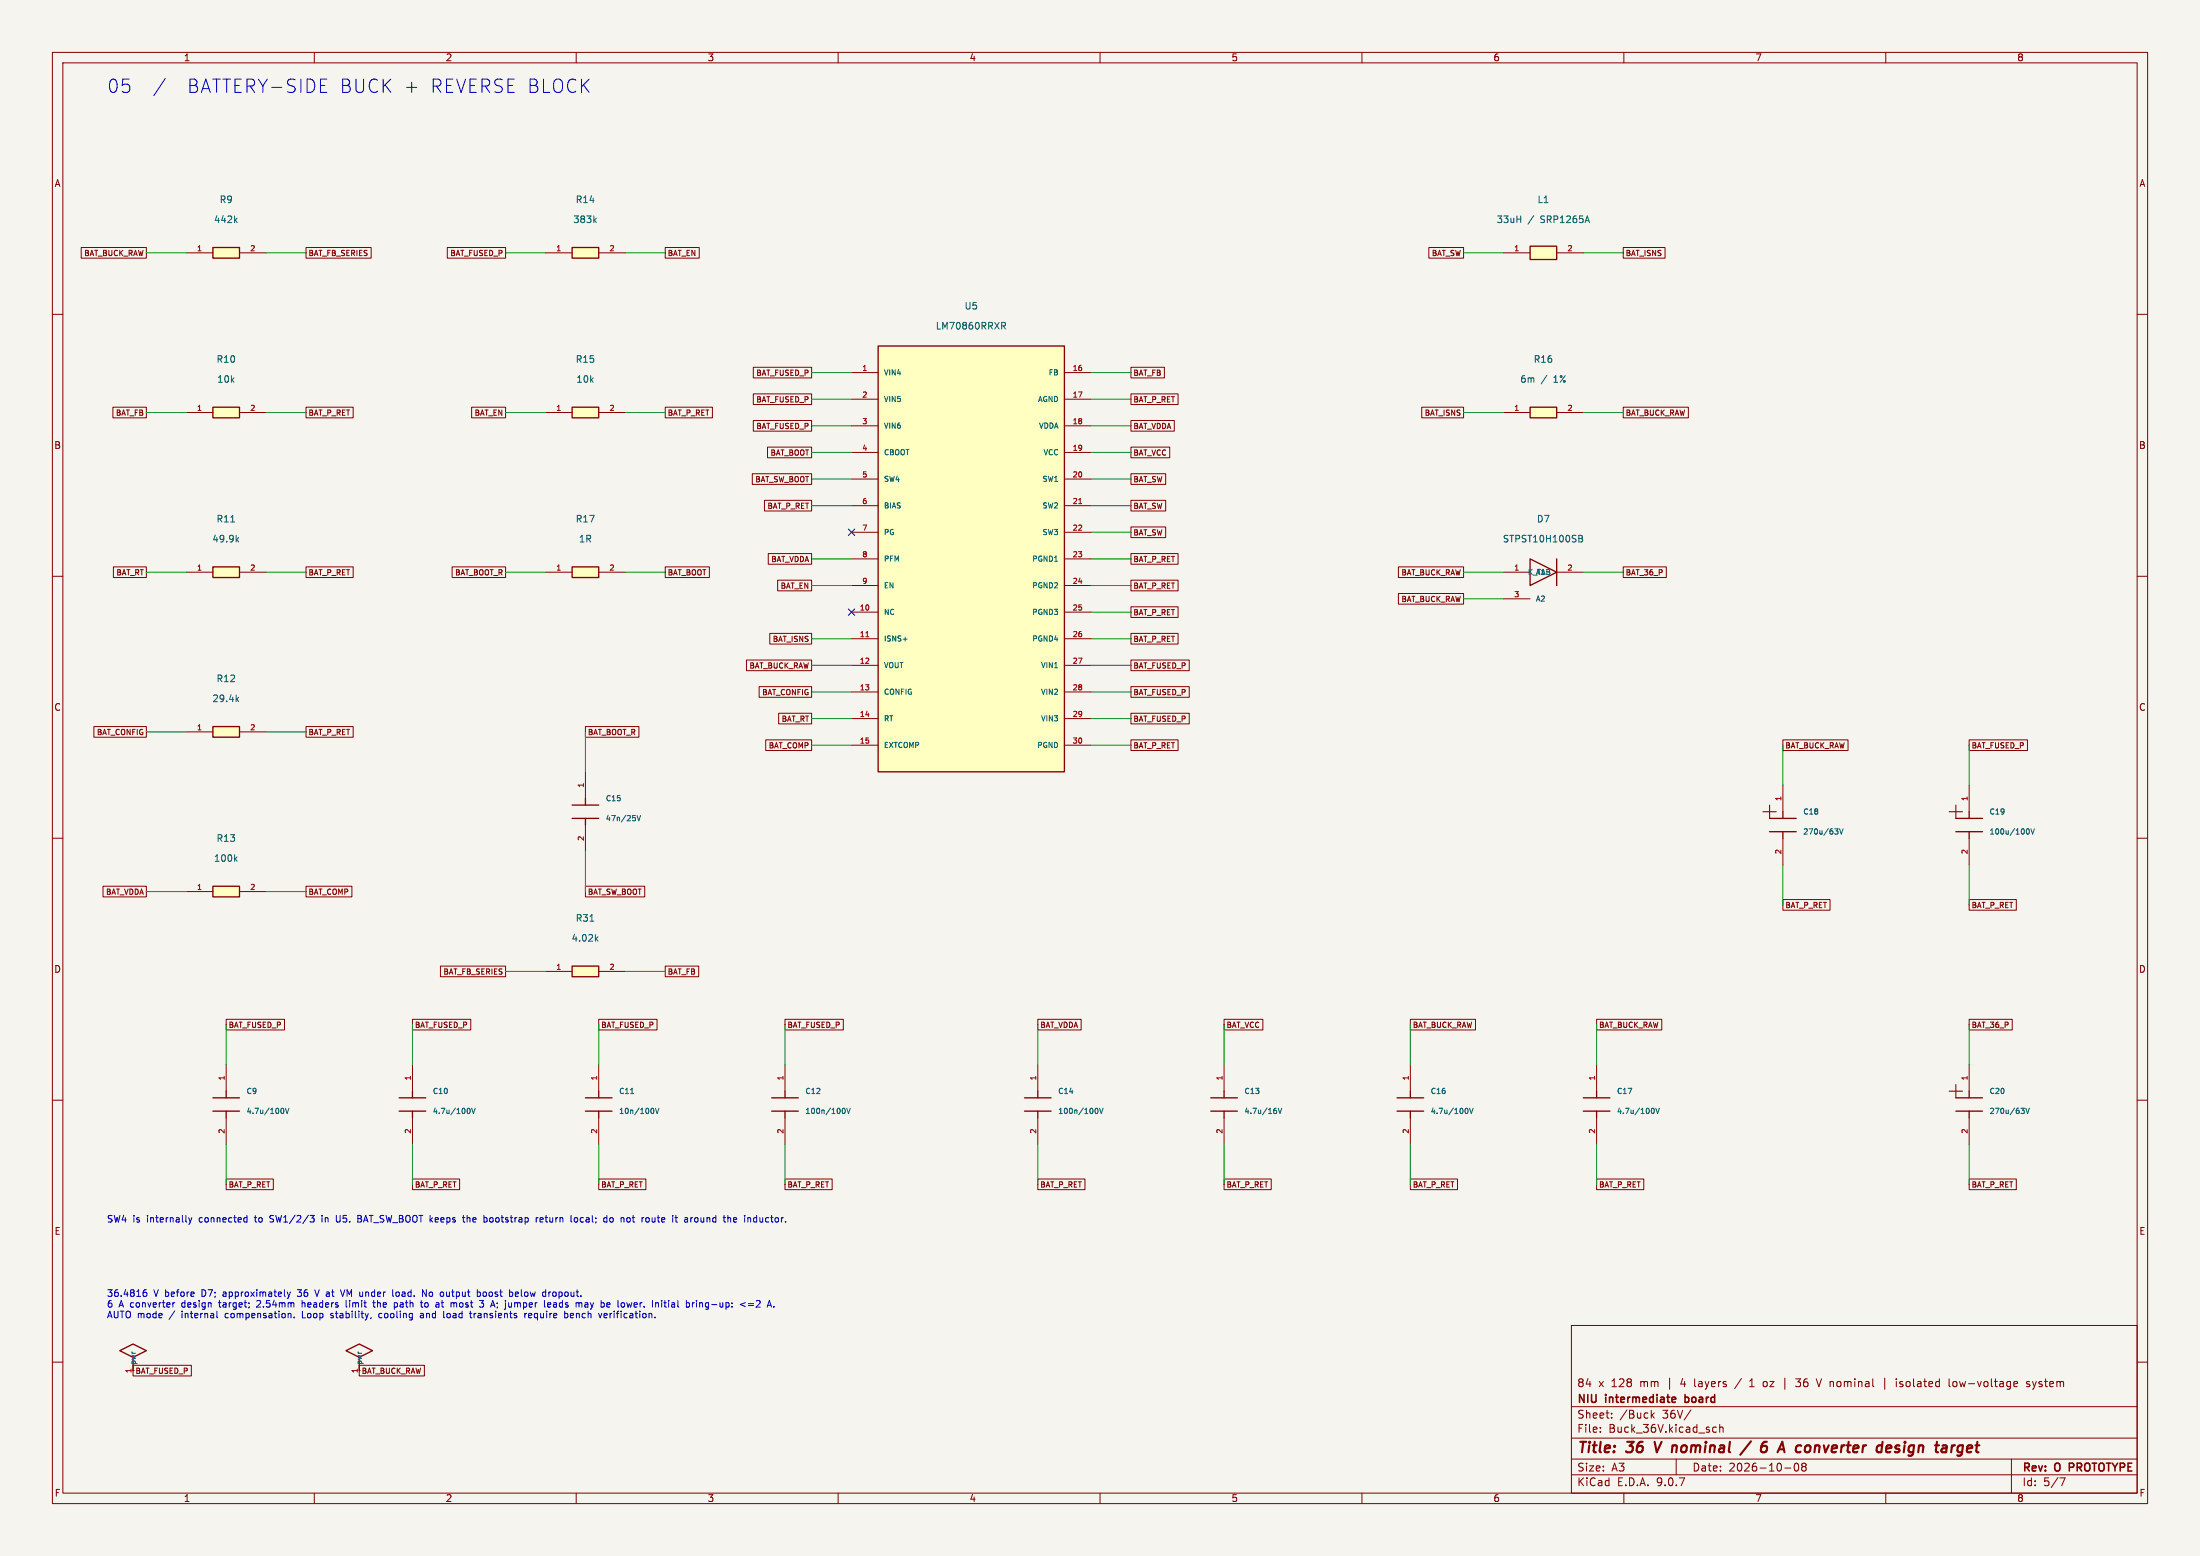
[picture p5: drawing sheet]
<svg xmlns="http://www.w3.org/2000/svg" width="420mm" height="297mm" viewBox="0 0 420 297" stroke-linecap="round" stroke-linejoin="round" font-family="sans-serif">
<path d="M0 0h420v297h-420z" fill="#f5f4ef" stroke="#f5f4ef" stroke-width=".19"/>
<g fill="none" stroke="#840000" stroke-width=".19">
<path d="M10 10h400v277h-400zM12 12h396v273h-396zM60 10v2M110 10v2M160 10v2M210 10v2M260 10v2M310 10v2M360 10v2M10 60h2M408 60h2M10 110h2"/>
<path d="M408 110h2M10 160h2M408 160h2M10 210h2M114.3 203.2v5.1M114.3 213.4v5M375.9 203.2v5.1M375.9 213.4v5M408 210h2M300 253h108v32h-108zM10 260h2M300 278.5h108"/>
<path d="M300 274.5h108M300 268.5h108M305.5 273.2v.2M305.5 272.5v.1M307.7 270.5v.2M307.7 269.8v.1M315.2 269.2v1.5M315.4 270.1l.4 .6M315.8 269.7l-.6 .6M320 278.5v3M322.8 269.1l-1.3 1.9M327 273.2l.2 .2 .5-.1"/>
<path d="M327.7 272.5l-.5-.1-.2 .1M328.3 272.5l.2-.1 .4 .1v.9M328.3 271.9v1.5M332.4 263.1l-1.2 1.9M334 264.7h.9M334.4 263.2l-.4 .4M337.1 263.7l-.4 .1-.1 .2 .1 .5 .4 .2M340.7 263v2.2M342.7 279.4l.2-.1a.8 .8 0 0 1 .5 .7 .8 .8 0 0 1-.5 .8l-.2-.2-.2-.4zM342.8 264.5l.2 .2 .6-.1M342.8 263.2h.9l-.5 .6h.4M344.2 279.9l-.3-.3 .3-.3 .5 .1 .1 .2-.3 .3"/>
<path d="M344.2 279.9l-.3 .3 .1 .4 .2 .2 .5-.1 .1-.2-.1-.4-.2-.2M344.2 279.9h.3M346.7 263.2l.5 1.5 .5-1.5M359.8 263v2.2M362 263.2v.1M362 263.7v1M363.2 263.8l-.3-.1-.2 .2v.2l.5 .2v.3h-.5M372.1 263.2v1.3l.2 .2M373.6 264l-.3-.3-.4 .1-.1 .2 .1 .6 .4 .1 .3-.3M384 278.5v6.5M387.4 263.8l-.3-.1-.2 .2v.2l.5 .2v.3h-.5M388 263.7l.4 1"/>
<path d="M388.4 264.7l-.4 .5M388.7 263.7l-.3 1M408 260h2M60 285v2M110 285v2M160 285v2M210 285v2M260 285v2M300 281.5h108M310 285v2M340.7 280.2h1.2M360 285v2"/>
<path d="M393.2 282.1h1l-.6 1.5"/>
</g>
<path d="M319.4 266.7l.4 .1 .1 .2-.7 .2M319.8 267.6l-.4 .1M321.7 266.2v1.5M321.7 267.6l.1 .1M321.8 266.7l-.1 .1M395.6 279.3h-.6v1.5M395 280.1h.6" fill="none" stroke="#840000" stroke-width=".3"/>
<path d="M315.9 275.2l.4 2M334.3 275.1l-2.1 2.6M337.3 276.2v.6M347.1 275.9l-.6 .2M362.6 276a.49 .49 0 0 0-.8 .3l.1 .1 .5 .1 .2 .3-.3 .4-.6-.1M373.8 277.1h.8M374.7 276a.66 .66 0 0 0-.8 .1M374.7 275.9l-.2 1.6a.62 .62 0 0 1-.7 .4" fill="none" stroke="#840000" stroke-width=".4"/>
<path d="M111.8 209.6h5M111.8 212.1h5M114.3 208.3v1.3M114.3 212.1v1.3M373.4 209.6h5.1M373.4 212.1h5.1M375.9 208.3v1.3M375.9 212.1v1.3" fill="none" stroke="#840000" stroke-width=".25"/>
<path d="M120.4 208.7h.6M124.6 211.5a.64 .64 0 0 1 0 1.1M125.1 211.5l.4 1.1 .3-1.1M385.8 211.5h.6l-.3 .4 .3 .1v.4l-.1 .2h-.3M386.7 211.5l.4 1.1 .3-1.1" fill="none" stroke="#006464" stroke-width=".19"/>
<path d="M372.1 208.3h2.5M373.4 207v2.6" fill="none" stroke="#840000" stroke-width=".2"/>
<path d="M292.1 77.7h5.1v2.1h-5.1z" fill="#ffffc2"/>
<path d="M292.1 77.7h5.1v2.1h-5.1zM76.2 209.6h5.1M76.2 212.1h5.1M78.7 208.3v1.3M78.7 212.1v1.3" fill="none" stroke="#840000" stroke-width=".25"/>
<path d="M287 78.7h5.1M297.2 78.7h5.1M78.7 203.2v5.1M78.7 213.4v5" fill="none" stroke="#840000" stroke-width=".19"/>
<path d="M89.4 211.5a.54 .54 0 0 1 .4 .5 .54 .54 0 0 1-.4 .6M90 211.5l.4 1.1 .3-1.1" fill="none" stroke="#006464" stroke-width=".19"/>
<path d="M40.6 77.7h5.1v2.1h-5.1z" fill="#ffffc2"/>
<path d="M40.6 77.7h5.1v2.1h-5.1zM266.7 209.6h5.1M266.7 212.1h5.1M269.2 208.3v1.3M269.2 212.1v1.3" fill="none" stroke="#840000" stroke-width=".25"/>
<path d="M35.6 78.7h5M45.7 78.7h5.1M269.2 203.2v5.1M269.2 213.4v5" fill="none" stroke="#840000" stroke-width=".19"/>
<path d="M279.9 211.5a.54 .54 0 0 1 .4 .5 .54 .54 0 0 1-.4 .6M280.5 211.5l.4 1.1 .3-1.1" fill="none" stroke="#006464" stroke-width=".19"/>
<path d="M167.6 66h35.6v81.3h-35.6z" fill="#ffffc2"/>
<g fill="none" stroke="#840000" stroke-width=".25">
<path d="M167.6 66h35.6v81.3h-35.6zM109.2 153.7h5.1M109.2 156.2h5.1M111.8 152.4v1.3M111.8 156.2v1.3M373.4 156.2h5.1M373.4 158.8h5.1M375.9 154.9v1.3M375.9 158.8v1.2M40.6 209.6h5.1M40.6 212.1h5.1M43.2 208.3v1.3"/>
<path d="M43.2 212.1v1.3"/>
</g>
<g fill="none" stroke="#840000" stroke-width=".19">
<path d="M162.6 71.1h5M162.6 76.2h5M203.2 71.1h5.1M203.2 76.2h5.1M162.6 81.3h5M162.6 86.4h5M162.6 91.4h5M162.6 96.5h5M203.2 81.3h5.1M203.2 86.4h5.1M203.2 91.4h5.1M203.2 96.5h5.1"/>
<path d="M162.6 101.6h5M162.6 106.7h5M162.6 111.8h5M162.6 116.8h5M203.2 101.6h5.1M203.2 106.7h5.1M203.2 111.8h5.1M203.2 116.8h5.1M162.6 121.9h5M162.6 127h5M162.6 132.1h5M162.6 137.2h5"/>
<path d="M203.2 121.9h5.1M203.2 127h5.1M203.2 132.1h5.1M203.2 137.2h5.1M111.8 147.3v5.1M111.8 157.5v5.1M162.6 142.2h5M203.2 142.2h5.1M375.9 149.9v5M375.9 160v5.1M43.2 203.2v5.1M43.2 213.4v5"/>
</g>
<path d="M191.2 61.5h.5l.3 .3-.2 .3-.6 .1M191.5 62.2l.5 .6M172.4 122h.8M120.8 155.7h.5M121.2 156.1l.1 .1-.1 .4M121.6 155.7l.3 1 .4-1M387 158.2h.1a.54 .54 0 0 1 .3 .5 .54 .54 0 0 1-.3 .5h-.1M387.7 158.2l.3 1 .4-1M53.9 211.5a.54 .54 0 0 1 .3 .5 .54 .54 0 0 1-.3 .6M54.5 211.5l.3 1.1 .4-1.1" fill="none" stroke="#006464" stroke-width=".19"/>
<path d="M205.9 96.1h.6M165.3 121.5h.6" fill="none" stroke="#a90000" stroke-width=".19"/>
<path d="M372.1 154.9h2.5M373.4 153.7v2.5" fill="none" stroke="#840000" stroke-width=".2"/>
<path d="M109.2 108.2h5.1v2h-5.1z" fill="#ffffc2"/>
<path d="M109.2 108.2h5.1v2h-5.1zM337.8 156.2h5.1M337.8 158.8h5.1M340.4 154.9v1.3M340.4 158.8v1.2" fill="none" stroke="#840000" stroke-width=".25"/>
<path d="M104.1 109.2h5.1M114.3 109.2h5.1M340.4 149.9v5M340.4 160v5.1" fill="none" stroke="#840000" stroke-width=".19"/>
<path d="M336.5 154.9h2.6M337.8 153.7v2.5" fill="none" stroke="#840000" stroke-width=".2"/>
<path d="M350.3 158.2h.6l-.4 .4 .3 .1 .1 .3-.2 .2h-.3M351.2 158.2l.3 1 .4-1" fill="none" stroke="#006464" stroke-width=".19"/>
<path d="M109.2 184.4h5.1v2h-5.1z" fill="#ffffc2"/>
<path d="M109.2 184.4h5.1v2h-5.1zM68.6 259.1l2.5-1.3-2.5-1.3-2.6 1.3 2.6 1.3v2.5" fill="none" stroke="#840000" stroke-width=".25"/>
<path d="M104.1 185.4h5.1M114.3 185.4h5.1" fill="none" stroke="#840000" stroke-width=".19"/>
<path d="M112.6 175.8h.8M113.8 179.2l.3 .4M114.1 178.8l-.4 .5" fill="none" stroke="#006464" stroke-width=".19"/>
<path d="M40.6 169.2h5.1v2h-5.1z" fill="#ffffc2"/>
<path d="M40.6 169.2h5.1v2h-5.1z" fill="none" stroke="#840000" stroke-width=".25"/>
<path d="M35.6 170.2h5M45.7 170.2h5.1" fill="none" stroke="#840000" stroke-width=".19"/>
<path d="M44.9 163.9l.4 .5M45.3 163.6l-.5 .4" fill="none" stroke="#006464" stroke-width=".19"/>
<path d="M40.6 47.2h5.1v2.1h-5.1z" fill="#ffffc2"/>
<path d="M40.6 47.2h5.1v2.1h-5.1zM231.1 209.6h5.1M231.1 212.1h5.1M233.7 208.3v1.3M233.7 212.1v1.3M25.4 259.1l2.5-1.3-2.5-1.3-2.5 1.3 2.5 1.3v2.5" fill="none" stroke="#840000" stroke-width=".25"/>
<path d="M35.6 48.3h5M45.7 48.3h5.1M233.7 203.2v5.1M233.7 213.4v5" fill="none" stroke="#840000" stroke-width=".19"/>
<path d="M44.9 42l.4 .5M45.3 41.6l-.5 .5M243.4 211.5h.2M243.5 211.9l.2 .2v.3l-.2 .2M244 211.5l.4 1.1 .3-1.1" fill="none" stroke="#006464" stroke-width=".19"/>
<path d="M109.2 47.2h5.1v2.1h-5.1z" fill="#ffffc2"/>
<path d="M109.2 47.2h5.1v2.1h-5.1z" fill="none" stroke="#840000" stroke-width=".25"/>
<path d="M104.1 48.3h5.1M114.3 48.3h5.1" fill="none" stroke="#840000" stroke-width=".19"/>
<path d="M113.5 42l.3 .5M113.8 41.6l-.4 .5" fill="none" stroke="#006464" stroke-width=".19"/>
<path d="M109.2 77.7h5.1v2.1h-5.1z" fill="#ffffc2"/>
<path d="M109.2 77.7h5.1v2.1h-5.1z" fill="none" stroke="#840000" stroke-width=".25"/>
<path d="M104.1 78.7h5.1M114.3 78.7h5.1" fill="none" stroke="#840000" stroke-width=".19"/>
<path d="M40.6 108.2h5.1v2h-5.1z" fill="#ffffc2"/>
<path d="M40.6 108.2h5.1v2h-5.1zM292.1 106.7l5.1 2.5-5.1 2.6zM297.2 106.7v5.1M302.3 209.6h5M302.3 212.1h5M304.8 208.3v1.3M304.8 212.1v1.3" fill="none" stroke="#840000" stroke-width=".25"/>
<path d="M35.6 109.2h5M45.7 109.2h5.1M287 109.2h5.1M287 114.3h5.1M297.2 109.2h5.1M304.8 203.2v5.1M304.8 213.4v5" fill="none" stroke="#840000" stroke-width=".19"/>
<path d="M44.1 99.6h.7M45.2 103l.4 .4M45.6 102.6l-.5 .5M301.4 102.2l.6 .1 .1 .2-.3 .3M301.4 102.8h.4M301.8 102.8l.3 .2v.3l-.7 .1M315.5 211.5a.54 .54 0 0 1 .3 .5 .54 .54 0 0 1-.3 .6M316.1 211.5l.3 1.1 .4-1.1" fill="none" stroke="#006464" stroke-width=".19"/>
<path d="M40.6 138.7h5.1v2h-5.1z" fill="#ffffc2"/>
<path d="M40.6 138.7h5.1v2h-5.1zM195.6 209.6h5.1M195.6 212.1h5.1M198.1 208.3v1.3M198.1 212.1v1.3" fill="none" stroke="#840000" stroke-width=".25"/>
<path d="M35.6 139.7h5M45.7 139.7h5.1M198.1 203.2v5.1M198.1 213.4v5" fill="none" stroke="#840000" stroke-width=".19"/>
<path d="M45.2 133.4l.4 .5M45.6 133.1l-.5 .5M209.2 211.6l.1-.1a.54 .54 0 0 1 .3 .5 .54 .54 0 0 1-.3 .6l-.1-.1M209.9 211.5l.3 1.1 .4-1.1" fill="none" stroke="#006464" stroke-width=".19"/>
<path d="M292.1 47h5.1v2.5h-5.1z" fill="#ffffc2"/>
<path d="M292.1 47h5.1v2.5h-5.1zM147.3 209.6h5.1M147.3 212.1h5.1M149.9 208.3v1.3M149.9 212.1v1.3" fill="none" stroke="#840000" stroke-width=".25"/>
<g fill="none" stroke="#840000" stroke-width=".19">
<path d="M15.5 47.2h12.4v2.1h-12.4zM58.4 47.2h12.5v2.1h-12.5zM85.4 47.2h11.1v2.1h-11.1zM127 47.2h6.5v2.1h-6.5zM272.8 47.2h6.6v2.1h-6.6zM287 48.3h5.1M297.2 48.3h5.1M309.9 47.2h8v2.1h-8zM21.6 77.7h6.3v2.1h-6.3zM58.4 77.7h9v2.1h-9zM90 77.7h6.5v2.1h-6.5zM127 77.7h9v2.1h-9z"/>
<path d="M143.8 70.1h11.1v2h-11.1zM143.8 75.2h11.1v2h-11.1zM215.9 70.1h6.4v2h-6.4zM215.9 75.2h9v2h-9zM271.4 77.7h8v2.1h-8zM309.9 77.7h12.4v2.1h-12.4zM143.6 90.4h11.3v2.1h-11.3zM143.8 80.3h11.1v2h-11.1zM145.9 95.5h9v2h-9zM146.5 85.3h8.4v2.1h-8.4zM215.9 80.3h8.3v2h-8.3zM215.9 85.3h7.4v2.1h-7.4z"/>
<path d="M215.9 90.4h6.6v2.1h-6.6zM215.9 95.5h6.6v2h-6.6zM21.6 108.2h6.3v2h-6.3zM58.4 108.2h9v2h-9zM86.3 108.2h10.2v2h-10.2zM127 108.2h8.4v2h-8.4zM146.7 105.7h8.2v2h-8.2zM148.5 110.7h6.4v2.1h-6.4zM215.9 100.6h6.6v2h-6.6zM215.9 105.7h9v2h-9zM215.9 110.7h9v2.1h-9zM215.9 115.8h9v2.1h-9z"/>
<path d="M267 108.2h12.4v2h-12.4zM267 113.3h12.4v2h-12.4zM309.9 108.2h8.2v2h-8.2zM17.9 138.7h10v2h-10zM58.4 138.7h9v2h-9zM111.8 138.7h10.2v2h-10.2zM142.5 126h12.4v2h-12.4zM144.9 131.1h10v2h-10zM147 120.9h7.9v2h-7.9zM148.6 136.1h6.3v2.1h-6.3zM215.9 120.9h9v2h-9zM215.9 126h11.1v2h-11.1z"/>
<path d="M215.9 131.1h11.1v2h-11.1zM215.9 136.1h11.1v2.1h-11.1zM146.2 141.2h8.7v2.1h-8.7zM215.9 141.2h9v2.1h-9zM340.4 141.2h12.4v2.1h-12.4zM375.9 141.2h11.2v2.1h-11.2zM19.7 169.2h8.2v2h-8.2zM58.4 169.2h8.8v2h-8.8zM111.8 169.2h11.3v2h-11.3zM340.4 171.7h9v2h-9zM375.9 171.7h9v2h-9zM43.2 194.6h11.1v2h-11.1z"/>
<path d="M78.7 194.6h11.2v2h-11.2zM84.1 184.4h12.4v2h-12.4zM114.3 194.6h11.1v2h-11.1zM127 184.4h6.4v2h-6.4zM149.9 194.6h11.1v2h-11.1zM198.1 194.6h8.3v2h-8.3zM233.7 194.6h7.4v2h-7.4zM269.2 194.6h12.5v2h-12.5zM304.8 194.6h12.4v2h-12.4zM375.9 194.6h8.2v2h-8.2zM149.9 203.2v5.1M149.9 213.4v5"/>
<path d="M43.2 225h9v2.1h-9zM78.7 225h9v2.1h-9zM114.3 225h9v2.1h-9zM149.9 225h9v2.1h-9zM198.1 225h9v2.1h-9zM233.7 225h9v2.1h-9zM269.2 225h9v2.1h-9zM304.8 225h9v2.1h-9zM375.9 225h9v2.1h-9zM25.4 260.6h11.1v2h-11.1zM68.6 260.6h12.4v2h-12.4z"/>
</g>
<path d="M160.9 211.6l.1-.1a.54 .54 0 0 1 .4 .5 .54 .54 0 0 1-.4 .6l-.1-.1M161.6 211.5l.4 1.1 .3-1.1" fill="none" stroke="#006464" stroke-width=".19"/>
<g fill="none" stroke="#009600" stroke-width=".19">
<path d="M27.9 48.3h7.7M50.8 48.3h7.6M96.5 48.3h7.6M119.4 48.3h7.6M279.4 48.3h7.6M302.3 48.3h7.6M27.9 78.7h7.7M50.8 78.7h7.6M96.5 78.7h7.6M119.4 78.7h7.6M154.9 71.1h7.7M154.9 76.2h7.7"/>
<path d="M208.3 71.1h7.6M208.3 76.2h7.6M279.4 78.7h7.6M302.3 78.7h7.6M154.9 96.5h7.7M154.9 86.4h7.7M154.9 91.4h7.7M154.9 81.3h7.7M208.3 96.5h7.6M208.3 86.4h7.6M208.3 91.4h7.6M208.3 81.3h7.6"/>
<path d="M27.9 109.2h7.7M50.8 109.2h7.6M96.5 109.2h7.6M119.4 109.2h7.6M154.9 111.8h7.7M154.9 106.7h7.7M208.3 111.8h7.6M208.3 106.7h7.6M208.3 101.6h7.6M208.3 116.8h7.6M279.4 109.2h7.6M279.4 114.3h7.6"/>
<path d="M302.3 109.2h7.6M27.9 139.7h7.7M50.8 139.7h7.6M111.8 139.7v7.6M154.9 127h7.7M154.9 132.1h7.7M154.9 121.9h7.7M154.9 137.2h7.7M208.3 127h7.6M208.3 132.1h7.6M208.3 121.9h7.6M208.3 137.2h7.6"/>
<path d="M154.9 142.2h7.7M208.3 142.2h7.6M340.4 142.2v7.7M375.9 142.2v7.7M27.9 170.2h7.7M50.8 170.2h7.6M111.8 162.6v7.6M340.4 165.1v7.6M375.9 165.1v7.6M43.2 195.6v7.6M78.7 195.6v7.6M96.5 185.4h7.6"/>
<path d="M114.3 195.6v7.6M119.4 185.4h7.6M149.9 195.6v7.6M198.1 195.6v7.6M233.7 195.6v7.6M269.2 195.6v7.6M304.8 195.6v7.6M375.9 195.6v7.6M43.2 218.4v7.7M78.7 218.4v7.7M114.3 218.4v7.7M149.9 218.4v7.7"/>
<path d="M198.1 218.4v7.7M233.7 218.4v7.7M269.2 218.4v7.7M304.8 218.4v7.7M375.9 218.4v7.7"/>
</g>
<path d="M162 116.2l1.2 1.2M162 101l1.2 1.2M163.2 116.2l-1.2 1.2M163.2 101l-1.2 1.2" fill="none" stroke="#000084" stroke-width=".19"/>
<g fill="none" stroke="#0000c2" stroke-width=".19">
<path d="M31.5 15l-2.1 3.2M61.2 17.6h1.2M61.2 15.1h1.2M36 232.4l.3 .9M36.3 233.3l-.3 .4M36.6 232.4l-.3 .9M46.8 232.4l.4 .1M47.2 232v1.3M47.2 233.2l-.4 .1M51.5 233.2l.2 .1M51.7 232l-.2 .2 .2 .4M59.2 232h.8l-.5 .5 .4 .1 .1 .4-.3 .3h-.3"/>
<path d="M61.5 232v.1M61.5 232.4v.9M64.2 232l.1 1.1 .1 .2 .4-.1M68.3 232l.6 .1 .1 .3-.3 .2M68.3 232.6h.4M68.7 232.6l.3 .2v.3l-.7 .2M89.2 232v1.3M89.5 232.4l-.3 .1M93.7 232.4l-.2 .3v.3l.2 .3M102.4 232.4v.9M102.7 232.4l-.3 .3M103.1 232.8l.6-.1-.1-.2-.3-.1-.2 .2 .1 .6h.4"/>
<path d="M109.7 232.5l.3-.1 .3 .3v.3l-.3 .3-.3-.1-.1-.2zM115.7 232.4l.2 .1M115.9 232v1.3M115.9 233.2l-.2 .1M116.5 232.5l.1-.1 .4 .1 .1 .5-.2 .2-.3 .1-.1-.2zM120.3 232.5v.6M120.7 232.4h.5M124.5 232.4l.1 .8h.4M131.1 232.4l-.4 .1M131.2 232.8h-.4l-.1 .2v.2l.5 .1M132.8 232.4l.3 .1 .2 .2-.1 .4-.4 .2M140 232.8l.6-.1v-.2l-.4-.1-.2 .2 .1 .6h.5"/>
<path d="M145.1 232.4v.7l.3 .2M27.9 246.2h-.3a.86 .86 0 0 0 0 1.3l.4-.2v-.4l-.2-.2h-.4l-.1 .2M33 248.7v.8M33.4 248.7l-.4 .2M41.4 250.3v1.1l.2 .1M49.7 248.8l-.7 .7h.8M54.8 246.6l.3 .9M55.1 247.5l-.3 .4M55.4 250.7l.2 .2v.6M55.4 246.6l-.3 .9M56.2 251.4v.1M56.8 246.2h.8"/>
<path d="M56.8 247.3l.1 .2M57.7 248.2v1.3M57.7 250.3v1.2h.6M58 248.7l-.3 .1M60.1 246.2l.4 1.3M63.1 251.5h.4M63.5 250.7l-.4 .2 .1 .2h.3M65 246.2l.4 1.3 .4-1.3M66.1 248.2v1.1l.2 .2M70.9 251.5l-.1 .2M71.2 248.7h.4M71.3 248.2v1.1l.3 .2"/>
<path d="M72.9 250.8l-.4-.1-.2 .2 .1 .6h.5M75.4 248.7h.4l.1 .2-.1 .5-.4 .1M76.1 246.7l-.3-.1-.2 .2v.5l.2 .2 .3-.1M80.2 248.7h.5M80.4 250.7l.4 .1v.7M80.6 249.5h.1M80.7 246.2l.7 1.3v-1.3M80.8 251l-.4 .1-.2 .1 .2 .3h.4M81.5 248.7h-.3l-.1 .2v.5l.4 .1M82 246.7l-.1 .1 .1 .6M84.2 248.7h.5M84.4 248.2v1.1l.2 .2"/>
<path d="M85.2 247.3l.4 .2M85.7 250.7l-.3 .1-.1 .1 .1 .5 .3 .1M87.2 248.8v.7M89.6 250.7h.5M90 251.5h.1M90.5 250.7v.8M90.9 250.7l-.4 .2M91.6 246.7l.1 .1-.1 .6M92.9 246.8l-.3-.2-.3 .1-.1 .1 .1 .6 .3 .1 .3-.3M98.4 247l.6-.1-.1-.2-.3-.1-.2 .2v.6h.5M100.2 250.7v.8M100.2 250.8v.1"/>
<path d="M100.9 250.9l.1 .6h.5M101.5 250.9v.1l-.6 .1M105.1 246.6l-.2 .1M105.8 246.6l-.3 .2v.4l.3 .3M105.8 248.7h-.1M106.2 249h-.4l-.2 .2 .2 .3 .4-.1M106.2 248.8v.7M107.9 250.7l.4 .1 .1 .1v.5l-.5 .1M109.4 250.8l-.3-.1-.2 .2 .1 .6h.4M109.5 251l-.6 .1M112.2 249h-.4l-.2 .2 .2 .3 .4-.1M112.2 248.8v.7"/>
<path d="M114.8 248.2v1.3M115.3 250.9l.1 .6h.5M115.9 250.9v.1l-.6 .1M120.6 248.7l-.2 .8M126.7 248.7h.5M126.9 248.2v1.1l.3 .2M127.6 248.2v.1M127.6 248.7v.8M133 248.2v.1M133 248.7v.8M133.6 248.8l.2-.1h.3v.8M133.6 248.7v.8"/>
<path d="M142.9 248.8h1M142.9 249.2h1M144.9 248.2l-.5 .1M145.1 248.8l-.8 .7h.8"/>
</g>
<g font-size="3.5" fill="#0000c2">
<text x="20.3" y="18">05</text>
<text x="35.4" y="18">BATTERY-SIDE</text>
<text x="64.5" y="18">BUCK +</text>
<text x="81.6" y="18">REVERSE BLOCK</text>
</g>
<g font-size="2.8" fill="#840000">
<text x="301" y="277.9">Title:</text>
<text x="310.6" y="277.9">36</text>
<text x="316.8" y="277.9">V nominal</text>
<text x="335" y="277.9">/</text>
<text x="339.5" y="277.9">6</text>
<text x="343.7" y="277.9">A</text>
<text x="347.7" y="277.9">converter</text>
<text x="364" y="277.9">design</text>
<text x="376" y="277.9">target</text>
</g>
<g font-size="2.1" fill="#840000">
<text x="301" y="268.2">NIU</text>
<text x="301" y="265">84</text>
<text x="305.1" y="265">x</text>
<text x="306.6" y="268.2">intermediate</text>
<text x="307.7" y="265">128</text>
<text x="313.2" y="265">mm</text>
<text x="318.5" y="265">|</text>
<text x="321.3" y="265">4</text>
<text x="322.3" y="268.2">board</text>
<text x="324" y="265">layers</text>
<text x="334.9" y="265">1</text>
<text x="337.6" y="265">oz</text>
<text x="344.2" y="265">36</text>
<text x="348.4" y="265">V nominal</text>
<text x="363.9" y="265">isolated</text>
<text x="374.1" y="265">low-voltage</text>
<text x="389.2" y="265">system</text>
<text x="301" y="273.7">File:</text>
<text x="301" y="271">Sheet:</text>
<text x="307.1" y="273.7">Buck_36V.kicad_sch</text>
<text x="309.2" y="271">/Buck</text>
<text x="317.4" y="271">36V/</text>
<text x="301" y="281.1">Size:</text>
<text x="307.6" y="281.1">A3</text>
<text x="323" y="281.1">Date:</text>
<text x="330" y="281.1">2026-10-08</text>
<text x="386" y="281.3">Rev:</text>
<text x="392.4" y="281.3">O</text>
<text x="395.7" y="281.3">PROTOTYPE</text>
<text x="301" y="283.9">KiCad</text>
<text x="308.7" y="283.9">E.D.A.</text>
<text x="316.3" y="283.9">9.0.7</text>
<text x="386" y="283.9">Id:</text>
<text x="390.1" y="283.9">5/7</text>
</g>
<g font-size="1.8" fill="#840000">
<text x="35" y="11.9">1</text>
<text x="85" y="11.9">2</text>
<text x="135" y="11.9">3</text>
<text x="185" y="11.9">4</text>
<text x="235" y="11.9">5</text>
<text x="285" y="11.9">6</text>
<text x="335" y="11.9">7</text>
<text x="385" y="11.9">8</text>
<text x="10.3" y="35.9">A</text>
<text x="408.3" y="35.9">A</text>
<text x="10.3" y="85.9">B</text>
<text x="408.2" y="85.9">B</text>
<text x="10.3" y="135.9">C</text>
<text x="408.2" y="135.9">C</text>
<text x="10.3" y="185.9">D</text>
<text x="408.2" y="185.9">D</text>
<text x="10.3" y="235.9">E</text>
<text x="408.3" y="235.9">E</text>
<text x="10.3" y="285.9">F</text>
<text x="35" y="286.9">1</text>
<text x="85" y="286.9">2</text>
<text x="135" y="286.9">3</text>
<text x="185" y="286.9">4</text>
<text x="235" y="286.9">5</text>
<text x="285" y="286.9">6</text>
<text x="335" y="286.9">7</text>
<text x="385" y="286.9">8</text>
<text x="408.3" y="285.9">F</text>
</g>
<g font-size="1.8" fill="#006464">
<text x="41.8" y="39">R9</text>
<text x="109.8" y="39">R14</text>
<text x="293.4" y="39">L1</text>
<text x="40.8" y="42.8">442k</text>
<text x="109.3" y="42.8">383k</text>
<text x="285.6" y="42.8">33uH</text>
<text x="291.7" y="42.8">/</text>
<text x="294.2" y="42.8">SRP1265A</text>
<text x="184" y="59.3">U5</text>
<text x="178.5" y="63.1">LM70860RRXR</text>
<text x="41.2" y="69.4">R10</text>
<text x="109.8" y="69.4">R15</text>
<text x="292.7" y="69.4">R16</text>
<text x="41.4" y="73.3">10k</text>
<text x="109.9" y="73.3">10k</text>
<text x="290.1" y="73.3">6m</text>
<text x="294.2" y="73.3">/</text>
<text x="296.7" y="73.3">1%</text>
<text x="41.2" y="99.9">R11</text>
<text x="109.8" y="99.9">R17</text>
<text x="293.3" y="99.9">D7</text>
<text x="40.4" y="103.7">49.9k</text>
<text x="110.4" y="103.7">1R</text>
<text x="286.8" y="103.7">STPST10H100SB</text>
<text x="41.2" y="130.4">R12</text>
<text x="40.4" y="134.2">29.4k</text>
<text x="41.2" y="160.9">R13</text>
<text x="40.8" y="164.7">100k</text>
<text x="109" y="179.9">4.02k</text>
<text x="109.8" y="176.1">R31</text>
</g>
<g font-size="1.8" fill="#0000c2">
<text x="20.3" y="233.4">SW4 is</text>
<text x="28.2" y="233.4">internally</text>
<text x="38.3" y="233.4">connected</text>
<text x="49.1" y="233.4">to</text>
<text x="52.2" y="233.4">SW1/2/3</text>
<text x="62.3" y="233.4">in</text>
<text x="65.2" y="233.4">U5.</text>
<text x="69.5" y="233.4">BAT_SW_BOOT keeps</text>
<text x="90.1" y="233.4">the</text>
<text x="94.2" y="233.4">bootstrap</text>
<text x="104.4" y="233.4">return</text>
<text x="111.3" y="233.4">local;</text>
<text x="117.7" y="233.4">do</text>
<text x="121.2" y="233.4">not</text>
<text x="125.4" y="233.4">route</text>
<text x="131.5" y="233.4">it</text>
<text x="134" y="233.4">around</text>
<text x="141.7" y="233.4">the</text>
<text x="145.8" y="233.4">inductor.</text>
<text x="20.3" y="247.9">36.4816</text>
<text x="20.3" y="249.9">6</text>
<text x="20.3" y="251.9">AUTO mode</text>
<text x="22.7" y="249.9">A converter</text>
<text x="29.4" y="247.9">V before</text>
<text x="32.5" y="251.9">/</text>
<text x="35" y="249.9">design</text>
<text x="35" y="251.9">internal</text>
<text x="38.8" y="247.9">D7;</text>
<text x="42.3" y="249.9">target;</text>
<text x="43" y="247.9">approximately</text>
<text x="43.4" y="251.9">compensation.</text>
<text x="49.7" y="249.9">2.54mm</text>
<text x="57.5" y="247.9">36</text>
<text x="58.3" y="251.9">Loop</text>
<text x="58.5" y="249.9">headers</text>
<text x="61.1" y="247.9">V at</text>
<text x="64" y="251.9">stability,</text>
<text x="66.4" y="247.9">VM under</text>
<text x="67.1" y="249.9">limit</text>
<text x="72.6" y="249.9">the</text>
<text x="73.4" y="251.9">cooling</text>
<text x="76.6" y="247.9">load.</text>
<text x="76.7" y="249.9">path</text>
<text x="81.5" y="251.9">and</text>
<text x="82" y="249.9">to</text>
<text x="82.5" y="247.9">No</text>
<text x="85.1" y="249.9">at</text>
<text x="86.1" y="251.9">load</text>
<text x="86.1" y="247.9">output</text>
<text x="88.1" y="249.9">most</text>
<text x="91.4" y="251.9">transients</text>
<text x="93.4" y="247.9">boost</text>
<text x="93.9" y="249.9">3</text>
<text x="96.3" y="249.9">A; jumper</text>
<text x="99.7" y="247.9">below</text>
<text x="102" y="251.9">require</text>
<text x="106.3" y="247.9">dropout.</text>
<text x="106.8" y="249.9">leads</text>
<text x="109.8" y="251.9">bench</text>
<text x="113" y="249.9">may</text>
<text x="116.6" y="251.9">verification.</text>
<text x="118" y="249.9">be</text>
<text x="121.4" y="249.9">lower.</text>
<text x="128.2" y="249.9">Initial</text>
<text x="134.9" y="249.9">bring-up:</text>
<text x="145.4" y="249.9">&lt;=2</text>
</g>
<g font-size="1.4" fill="#840000">
<text x="15.9" y="49.1">BAT_BUCK_RAW</text>
<text x="58.8" y="49.1">BAT_FB_SERIES</text>
<text x="85.8" y="49.1">BAT_FUSED_P</text>
<text x="127.4" y="49.1">BAT_EN</text>
<text x="273.2" y="49.1">BAT_SW</text>
<text x="310.3" y="49.1">BAT_ISNS</text>
<text x="144.2" y="71.9">BAT_FUSED_P</text>
<text x="216.3" y="71.9">BAT_FB</text>
<text x="144.2" y="77">BAT_FUSED_P</text>
<text x="216.3" y="77">BAT_P_RET</text>
<text x="22" y="79.5">BAT_FB</text>
<text x="58.8" y="79.5">BAT_P_RET</text>
<text x="90.5" y="79.5">BAT_EN</text>
<text x="127.4" y="79.5">BAT_P_RET</text>
<text x="144.2" y="82.1">BAT_FUSED_P</text>
<text x="216.3" y="82.1">BAT_VDDA</text>
<text x="271.8" y="79.5">BAT_ISNS</text>
<text x="310.3" y="79.5">BAT_BUCK_RAW</text>
<text x="147" y="87.2">BAT_BOOT</text>
<text x="216.3" y="87.2">BAT_VCC</text>
<text x="144" y="92.2">BAT_SW_BOOT</text>
<text x="216.3" y="92.2">BAT_SW</text>
<text x="146.4" y="97.3">BAT_P_RET</text>
<text x="216.3" y="97.3">BAT_SW</text>
<text x="147.1" y="107.5">BAT_VDDA</text>
<text x="216.3" y="102.4">BAT_SW</text>
<text x="216.3" y="107.5">BAT_P_RET</text>
<text x="22.1" y="110">BAT_RT</text>
<text x="58.8" y="110">BAT_P_RET</text>
<text x="86.7" y="110">BAT_BOOT_R</text>
<text x="127.4" y="110">BAT_BOOT</text>
<text x="148.9" y="112.6">BAT_EN</text>
<text x="216.3" y="112.6">BAT_P_RET</text>
<text x="267.4" y="110">BAT_BUCK_RAW</text>
<text x="310.3" y="110">BAT_36_P</text>
<text x="216.3" y="117.6">BAT_P_RET</text>
<text x="267.4" y="115.1">BAT_BUCK_RAW</text>
<text x="147.4" y="122.7">BAT_ISNS</text>
<text x="216.3" y="122.7">BAT_P_RET</text>
<text x="142.9" y="127.8">BAT_BUCK_RAW</text>
<text x="216.3" y="127.8">BAT_FUSED_P</text>
<text x="145.4" y="132.9">BAT_CONFIG</text>
<text x="149.1" y="138">BAT_RT</text>
<text x="216.3" y="132.9">BAT_FUSED_P</text>
<text x="216.3" y="138">BAT_FUSED_P</text>
<text x="18.4" y="140.5">BAT_CONFIG</text>
<text x="58.8" y="140.5">BAT_P_RET</text>
<text x="112.1" y="140.5">BAT_BOOT_R</text>
<text x="146.6" y="143">BAT_COMP</text>
<text x="216.3" y="143">BAT_P_RET</text>
<text x="340.7" y="143">BAT_BUCK_RAW</text>
<text x="376.3" y="143">BAT_FUSED_P</text>
<text x="20.1" y="171">BAT_VDDA</text>
<text x="58.8" y="171">BAT_COMP</text>
<text x="112.1" y="171">BAT_SW_BOOT</text>
<text x="340.7" y="173.5">BAT_P_RET</text>
<text x="376.3" y="173.5">BAT_P_RET</text>
<text x="84.5" y="186.2">BAT_FB_SERIES</text>
<text x="127.4" y="186.2">BAT_FB</text>
<text x="43.6" y="196.4">BAT_FUSED_P</text>
<text x="79.1" y="196.4">BAT_FUSED_P</text>
<text x="114.7" y="196.4">BAT_FUSED_P</text>
<text x="150.2" y="196.4">BAT_FUSED_P</text>
<text x="198.5" y="196.4">BAT_VDDA</text>
<text x="234.1" y="196.4">BAT_VCC</text>
<text x="269.6" y="196.4">BAT_BUCK_RAW</text>
<text x="305.2" y="196.4">BAT_BUCK_RAW</text>
<text x="376.3" y="196.4">BAT_36_P</text>
<text x="43.6" y="226.9">BAT_P_RET</text>
<text x="79.1" y="226.9">BAT_P_RET</text>
<text x="114.7" y="226.9">BAT_P_RET</text>
<text x="150.2" y="226.9">BAT_P_RET</text>
<text x="198.5" y="226.9">BAT_P_RET</text>
<text x="234.1" y="226.9">BAT_P_RET</text>
<text x="269.6" y="226.9">BAT_P_RET</text>
<text x="305.2" y="226.9">BAT_P_RET</text>
<text x="376.3" y="226.9">BAT_P_RET</text>
<text x="25.8" y="262.4">BAT_FUSED_P</text>
<text x="69" y="262.4">BAT_BUCK_RAW</text>
</g>
<g font-size="1.4" fill="#a90000">
<text x="37.5" y="48">1</text>
<text x="47.7" y="48">2</text>
<text x="106.1" y="48">1</text>
<text x="116.2" y="48">2</text>
<text x="289" y="48">1</text>
<text x="299.1" y="48">2</text>
<text x="164.5" y="70.9">1</text>
<text x="204.7" y="70.9">16</text>
<text x="164.5" y="75.9">2</text>
<text x="204.7" y="75.9">17</text>
<text x="37.5" y="78.5">1</text>
<text x="47.7" y="78.5">2</text>
<text x="106.1" y="78.5">1</text>
<text x="116.2" y="78.5">2</text>
<text x="164.5" y="81">3</text>
<text x="204.7" y="81">18</text>
<text x="289" y="78.5">1</text>
<text x="299.1" y="78.5">2</text>
<text x="164.5" y="86.1">4</text>
<text x="204.7" y="86.1">19</text>
<text x="164.5" y="91.2">5</text>
<text x="204.7" y="91.2">20</text>
<text x="164.5" y="96.3">6</text>
<text x="164.5" y="101.3">7</text>
<text x="204.7" y="96.3">21</text>
<text x="204.7" y="101.3">22</text>
<text x="164.5" y="106.4">8</text>
<text x="204.7" y="106.4">23</text>
<text x="37.5" y="109">1</text>
<text x="47.7" y="109">2</text>
<text x="106.1" y="109">1</text>
<text x="116.2" y="109">2</text>
<text x="164.5" y="111.5">9</text>
<text x="204.7" y="111.5">24</text>
<text x="289" y="109">1</text>
<text x="299.1" y="109">2</text>
<text x="164" y="116.6">10</text>
<text x="204.7" y="116.6">25</text>
<text x="289" y="114">3</text>
<text x="164" y="121.7">11</text>
<text x="204.7" y="121.7">26</text>
<text x="164" y="126.7">12</text>
<text x="164" y="131.8">13</text>
<text x="204.7" y="126.7">27</text>
<text x="204.7" y="131.8">28</text>
<text x="164" y="136.9">14</text>
<text x="204.7" y="136.9">29</text>
<text x="37.5" y="139.4">1</text>
<text x="47.7" y="139.4">2</text>
<text x="164" y="142">15</text>
<text x="204.7" y="142">30</text>
<text x="111.5" y="150.5" transform="rotate(-90 111.5 150.5)">1</text>
<text x="340.1" y="153" transform="rotate(-90 340.1 153)">1</text>
<text x="375.7" y="153" transform="rotate(-90 375.7 153)">1</text>
<text x="111.5" y="160.6" transform="rotate(-90 111.5 160.6)">2</text>
<text x="340.1" y="163.2" transform="rotate(-90 340.1 163.2)">2</text>
<text x="375.7" y="163.2" transform="rotate(-90 375.7 163.2)">2</text>
<text x="37.5" y="169.9">1</text>
<text x="47.7" y="169.9">2</text>
<text x="106.1" y="185.2">1</text>
<text x="116.2" y="185.2">2</text>
<text x="42.9" y="206.3" transform="rotate(-90 42.9 206.3)">1</text>
<text x="78.5" y="206.3" transform="rotate(-90 78.5 206.3)">1</text>
<text x="114" y="206.3" transform="rotate(-90 114 206.3)">1</text>
<text x="149.6" y="206.3" transform="rotate(-90 149.6 206.3)">1</text>
<text x="197.9" y="206.3" transform="rotate(-90 197.9 206.3)">1</text>
<text x="233.4" y="206.3" transform="rotate(-90 233.4 206.3)">1</text>
<text x="269" y="206.3" transform="rotate(-90 269 206.3)">1</text>
<text x="304.5" y="206.3" transform="rotate(-90 304.5 206.3)">1</text>
<text x="375.7" y="206.3" transform="rotate(-90 375.7 206.3)">1</text>
<text x="42.9" y="216.5" transform="rotate(-90 42.9 216.5)">2</text>
<text x="78.5" y="216.5" transform="rotate(-90 78.5 216.5)">2</text>
<text x="114" y="216.5" transform="rotate(-90 114 216.5)">2</text>
<text x="149.6" y="216.5" transform="rotate(-90 149.6 216.5)">2</text>
<text x="197.9" y="216.5" transform="rotate(-90 197.9 216.5)">2</text>
<text x="233.4" y="216.5" transform="rotate(-90 233.4 216.5)">2</text>
<text x="269" y="216.5" transform="rotate(-90 269 216.5)">2</text>
<text x="304.5" y="216.5" transform="rotate(-90 304.5 216.5)">2</text>
<text x="375.7" y="216.5" transform="rotate(-90 375.7 216.5)">2</text>
<text x="25.1" y="262.2" transform="rotate(-90 25.1 262.2)">1</text>
<text x="68.3" y="262.2" transform="rotate(-90 68.3 262.2)">1</text>
</g>
<g font-size="1.4" fill="#006464">
<text x="168.7" y="71.8">VIN4</text>
<text x="200.1" y="71.8">FB</text>
<text x="168.7" y="76.9">VIN5</text>
<text x="198" y="76.9">AGND</text>
<text x="168.7" y="82">VIN6</text>
<text x="198.2" y="82">VDDA</text>
<text x="168.7" y="87.1">CBOOT</text>
<text x="199.1" y="87.1">VCC</text>
<text x="168.7" y="92.2">SW4</text>
<text x="198.9" y="92.2">SW1</text>
<text x="168.7" y="97.2">BIAS</text>
<text x="198.9" y="97.2">SW2</text>
<text x="168.7" y="102.3">PG</text>
<text x="168.7" y="107.4">PFM</text>
<text x="196.9" y="107.4">PGND1</text>
<text x="198.9" y="102.3">SW3</text>
<text x="168.7" y="112.5">EN</text>
<text x="196.9" y="112.5">PGND2</text>
<text x="291.5" y="109.9">K_TAB</text>
<text x="293.1" y="109.9">A1</text>
<text x="168.7" y="117.6">NC</text>
<text x="196.9" y="117.6">PGND3</text>
<text x="293.1" y="115">A2</text>
<text x="168.7" y="122.6">ISNS+</text>
<text x="196.9" y="122.6">PGND4</text>
<text x="168.7" y="127.7">VOUT</text>
<text x="198.6" y="127.7">VIN1</text>
<text x="168.7" y="132.8">CONFIG</text>
<text x="168.7" y="137.9">RT</text>
<text x="198.6" y="132.8">VIN2</text>
<text x="198.6" y="137.9">VIN3</text>
<text x="168.7" y="143">EXTCOMP</text>
<text x="197.9" y="143">PGND</text>
<text x="115.5" y="153.1">C15</text>
<text x="344.1" y="155.7">C18</text>
<text x="379.7" y="155.7">C19</text>
<text x="115.5" y="156.9">47n/25V</text>
<text x="344.1" y="159.5">270u/63V</text>
<text x="379.7" y="159.5">100u/100V</text>
<text x="47" y="209">C9</text>
<text x="82.5" y="209">C10</text>
<text x="118.1" y="209">C11</text>
<text x="153.6" y="209">C12</text>
<text x="201.9" y="209">C14</text>
<text x="237.5" y="209">C13</text>
<text x="273" y="209">C16</text>
<text x="308.6" y="209">C17</text>
<text x="379.7" y="209">C20</text>
<text x="47" y="212.8">4.7u/100V</text>
<text x="82.5" y="212.8">4.7u/100V</text>
<text x="118.1" y="212.8">10n/100V</text>
<text x="153.6" y="212.8">100n/100V</text>
<text x="201.9" y="212.8">100n/100V</text>
<text x="237.5" y="212.8">4.7u/16V</text>
<text x="273" y="212.8">4.7u/100V</text>
<text x="308.6" y="212.8">4.7u/100V</text>
<text x="379.7" y="212.8">270u/63V</text>
<text x="26.1" y="260.6" transform="rotate(-90 26.1 260.6)">pwr</text>
<text x="69.3" y="260.6" transform="rotate(-90 69.3 260.6)">pwr</text>
</g>
</svg>
